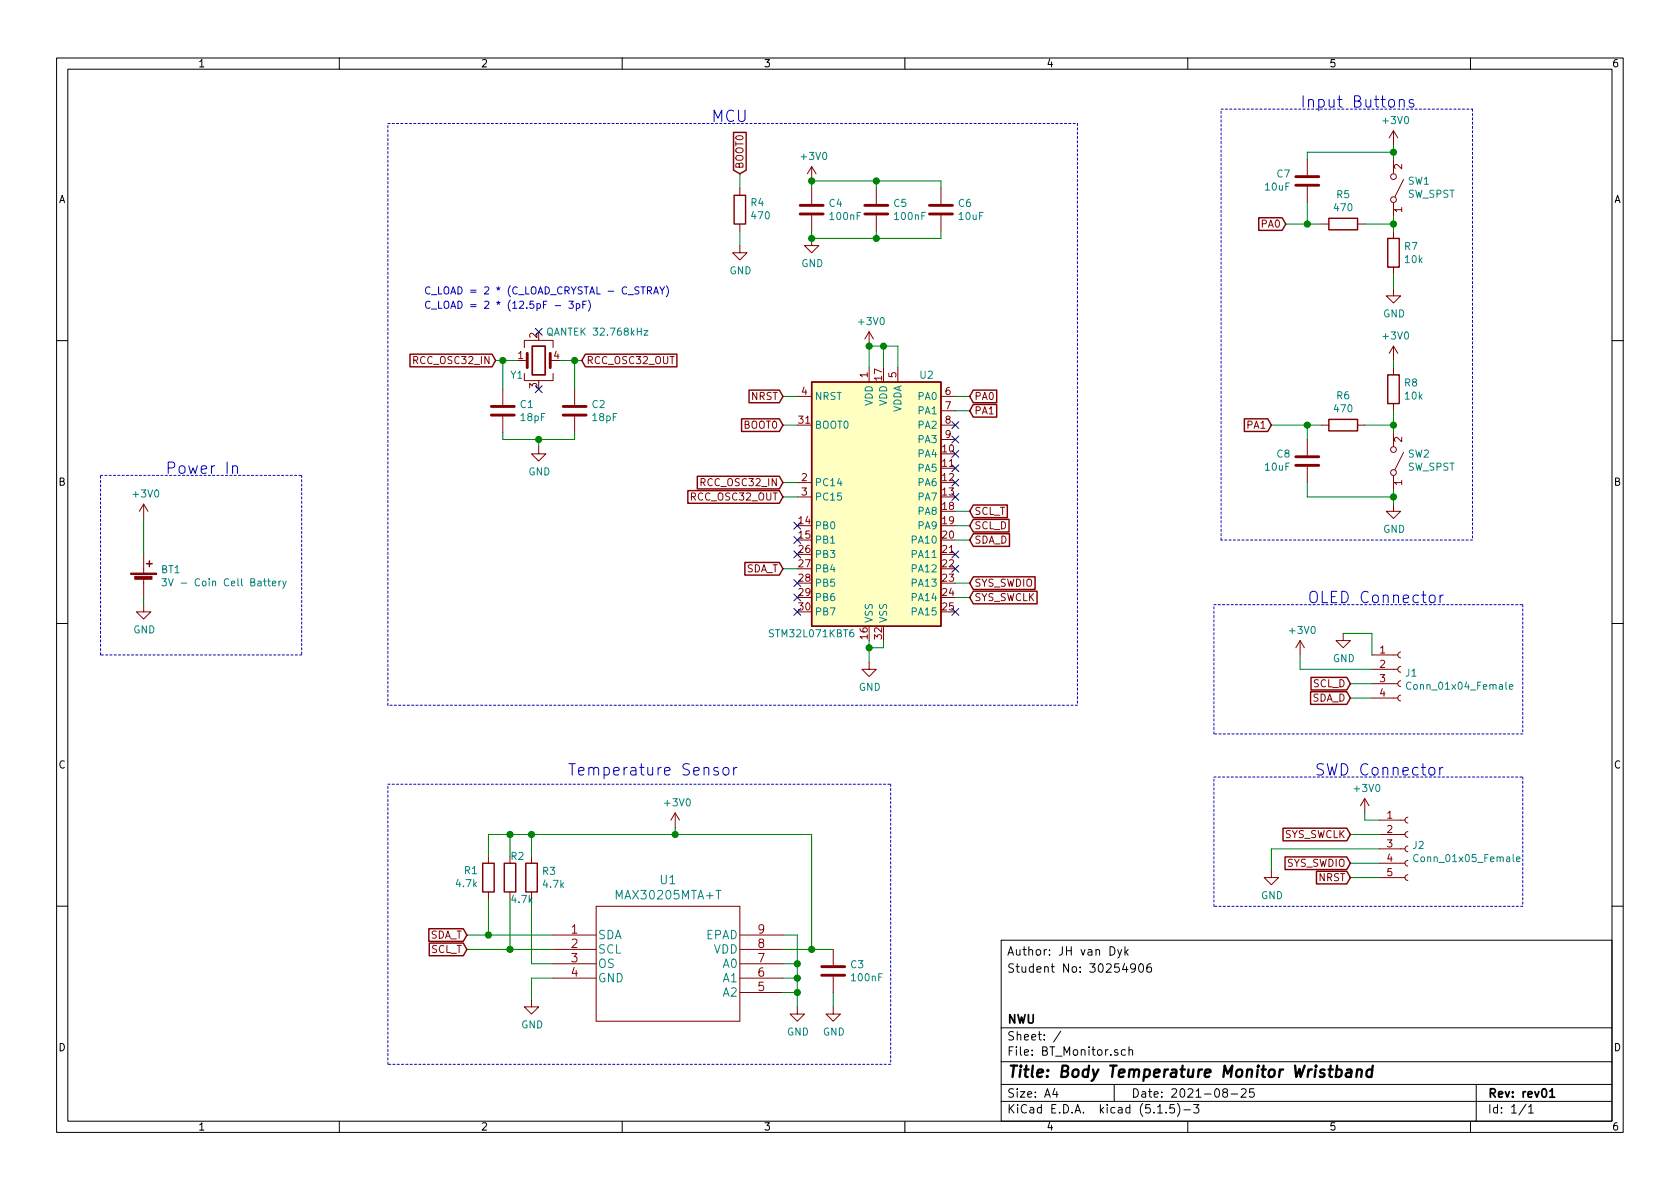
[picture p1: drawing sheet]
<svg xmlns="http://www.w3.org/2000/svg" width="297mm" height="210mm" viewBox="0 0 297 210" stroke-linecap="round" stroke-linejoin="round" font-family="sans-serif">
<g fill="none" stroke="#000" stroke-width=".18">
<path d="M10 10.3h277v189.9h-277zM12 12.2h273v186.1h-273zM60 10.3v1.9M110 10.3v1.9M160 10.3v1.9M210 10.3v1.9M260 10.3v1.9M10 60.2h2M285 60.2h2M10 110.3h2M285 110.3h2M10 160.2h2"/>
<path d="M177 166.3h108v32h-108zM196.3 167.4a.76 .76 0 0 1 .8 .8 .76 .76 0 0 1-.8 .7zM197.6 167.9l.4 1M198.3 167.9l-.5 1.4-.2 .1M198.9 167.4v1.5M199.1 168.3l.4 .6M199.5 167.9l-.6 .6M200.8 171.1l-.3 .3h-.3l-.3-.3v-.4l.2-.2 .4-.1 .2 .2a1.19 1.19 0 0 1-.2 1.3h-.4M201.5 170.6l.3-.2a.94 .94 0 0 1 0 1.5 .79 .79 0 0 1-.3-1.3zM203.5 170.4a.59 .59 0 0 0-.7 .7v.7l.2 .1 .6-.1v-.5l-.1-.2-.5-.1-.2 .3M285 160.2h2M60 198.3v1.9"/>
<path d="M110 198.3v1.9M160 198.3v1.9M177 194.8h108M177 191.8h108M177 187.8h108M177 181.8h108M186.5 192.5l-.4 1h1M186.8 193v1M187.6 182.3l-1.3 2M197 191.8v3M199 185.7l-.4-.1-.3 .3v.6l.3 .1 .4-.1M199.6 185.7l.2-.1 .4 .1 .1 .9"/>
<path d="M199.6 185.1v1.5M204.7 196.8h.8M206.2 196.7v.1M207.6 195.3h-.7l-.1 .7 .2-.1 .5 .1 .2 .2-.1 .5-.2 .1-.6-.1M208.2 195.1a1.71 1.71 0 0 1 0 2.3M209.3 196.3h1.2M210 198.3v1.9M211 195.3h1l-.5 .6 .4 .1v.7l-.2 .1-.7-.1M216.5 193.2l-.3-.3 .1-.2a.48 .48 0 0 1 .6-.1l.1 .2-.1 .3-.6 .1a.48 .48 0 0 0 0 .7l.2 .1 .5-.1v-.4l-.2-.3M217.7 193.5h1.1M219.5 192.7l.2-.2h.3l.3 .2v.3v.2l-.9 .8h.9M221.7 192.5h-.7l-.1 .7 .2-.1 .5 .1 .2 .2-.1 .5-.2 .1-.6-.1"/>
<path d="M260 198.3v1.9M261 191.8v6.5M269.8 195.2l-1.2 2M270.3 195.8l.4-.5v1.5M270.3 196.8h.8"/>
</g>
<path d="M274 193l.4-.5v1.5M274 194h.9" fill="none" stroke="#000" stroke-width=".3"/>
<path d="M236.3 189.2a.68 .68 0 0 1 .9 .1v.8a.66 .66 0 0 1-1 .2M238.2 189.2h.7l.1 .2-.2 1M239 189.6l-.7 .1a.4 .4 0 0 0-.4 .3 .4 .4 0 0 0 .3 .4l.7-.1M240 189.3a.5 .5 0 0 1 .8 .1l-.1 1M240 189.1l-.2 1.3M242.6 189.2a.68 .68 0 0 0-1 .3v.8l.3 .1 .6-.1M242.7 188.4l-.2 2" fill="none" stroke="#000" stroke-width=".41"/>
<g fill="none" stroke="#840000" stroke-width=".18">
<path d="M130.8 33.3v1.2M130.8 39.6v1.3M143.5 29.5l-.8 1.2M143.5 29.5v2.5M143.5 33.3v2.8M143.5 38.1v2.8M143.5 29.5l.8 1.2M154.9 33.3v2.8M154.9 38.1v2.8M166.4 33.3v2.8M166.4 38.1v2.8M231.1 28.2v2.8"/>
<path d="M231.1 33v2.8M233.7 39.6h1.2M240 39.6h1.3M246.4 23.1v2.5M246.4 28.2v2.5M246.4 35.8v2.5M246.4 23.1l-.8 1.3M246.4 23.1l.7 1.3M248.2 31.7l-1.6 3.1M130.8 43.4v1.3h1.3l-1.3 1.3-1.3-1.3h1.3M143.5 42.2v1.2h1.3l-1.3 1.3-1.3-1.3h1.3M153.7 58.7l-.8 1.2"/>
<path d="M153.7 58.7v2.5M153.7 58.7l.7 1.2M246.4 51v1.3h1.2l-1.2 1.3-1.3-1.3h1.3M246.4 40.9v1.3M246.4 47.2v1.3M88.9 68.8v2.8M88.9 73.7v2.7M92.7 66v1.3h5.1v-1.3M92.7 61.5v-1.3h5.1v1.3M92.7 63.7h.5M95.2 79v1.3h1.3l-1.3 1.2-1.2-1.2h1.2M97.3 63.7h.5"/>
<path d="M101.6 68.8v2.8M101.6 73.7v2.7M141 70.1h2.5M153.7 65v2.6M158.7 65v2.6M166.4 75.2h2.5M166.4 70.1h2.5M166.4 72.6h2.5M166.4 77.7h2.5M231.1 77.7v2.8M233.7 75.2h1.2M240 75.2h1.3"/>
<path d="M246.4 61.2v2.5M246.4 65v1.3M246.4 71.4v1.2M246.4 76.4v2.6M246.4 61.2l-.8 1.3M246.4 61.2l.7 1.3M25.4 89.1l-.8 1.3M25.4 89.1v2.6M25.4 98v3.3M25.4 89.1l.8 1.3M141 85.3h2.5M141 87.9h2.5"/>
<path d="M231.1 82.5v2.8M246.4 89.1v1.3h1.2l-1.2 1.3-1.3-1.3h1.3M246.4 84.1v2.5M248.2 80l-1.6 3.1M25.4 106.9v1.3h1.3l-1.3 1.3-1.3-1.3h1.3M25.4 102.4v3.3M153.7 117.1v1.3h1.2l-1.2 1.2-1.3-1.2h1.3M229.9 113.3l-.8 1.2M229.9 113.3v2.5M229.9 113.3l.7 1.2M237.5 112v1.3h1.3l-1.3 1.2-1.3-1.2h1.3M242.6 118.4h4.5"/>
<path d="M242.6 115.8h4.5M247.6 117.9l-.3 .1-.2 .3 .1 .4 .4 .2M247.6 115.3l-.3 .1-.2 .3 .1 .4 .4 .2M242.6 123.4h4.5M242.6 120.9h4.5M247.6 122.9l-.3 .1-.2 .4 .1 .3 .4 .2M247.6 120.4l-.3 .1-.2 .3 .1 .4 .4 .2M86.4 151.4v1.2M86.4 157.7v1.3M90.2 157.7v1.3M94 151.4v1.2M94 157.7v1.3"/>
<path d="M119.4 143.8l-.8 1.2M119.4 143.8v2.5M119.4 143.8l.7 1.2M224.8 153.9v1.3h1.3l-1.3 1.3-1.3-1.3h1.3M241.3 141.2l-.8 1.3M241.3 141.2v2.6M241.3 141.2l.8 1.3M243.8 155.2h4.6M243.8 152.6h4.6M243.8 150.1h4.6M243.8 147.6h4.6M243.8 145h4.6"/>
<path d="M248.9 154.7l-.3 .1-.2 .3 .1 .4 .4 .2M248.9 152.1l-.3 .1-.2 .4 .1 .4 .4 .2M248.9 149.6l-.3 .1-.2 .3 .1 .4 .4 .2M248.9 147.1l-.3 .1-.2 .3 .1 .4 .4 .2M248.9 144.5l-.3 .1-.2 .4 .1 .3 .4 .2M94 176.8v1.2h1.2l-1.2 1.3-1.3-1.3h1.3M97.8 165.3h7.6M97.8 167.9h7.6M97.8 170.4h7.6M97.8 173h7.6M105.4 160.3h25.4v20.3h-25.4zM130.8 165.3h7.6"/>
<path d="M130.8 167.9h7.6M130.8 170.4h7.6M130.8 173h7.6M130.8 175.5h7.6M141 178v1.3h1.2l-1.2 1.3-1.3-1.3h1.3M147.3 178v1.3h1.3l-1.3 1.3-1.3-1.3h1.3M147.3 167.9v2.8M147.3 172.7v2.8"/>
<circle cx="246.4" cy="35.3" r=".51"/>
<circle cx="246.4" cy="31.2" r=".51"/>
<circle cx="246.4" cy="79.5" r=".51"/>
<circle cx="246.4" cy="83.6" r=".51"/>
</g>
<g fill="none" stroke="#840000" stroke-width=".51">
<path d="M141.5 37.8h4M141.5 36.3h4M152.9 37.8h4.1M152.9 36.3h4.1M164.3 37.8h4.1M164.3 36.3h4.1M229.1 31.2h4.1M229.1 32.8h4.1M86.9 73.4h4M86.9 71.9h4M93.2 62.5v2.5M97.3 62.5v2.5"/>
<path d="M99.6 73.4h4M99.6 71.9h4M229.1 80.8h4.1M229.1 82.3h4.1M145.3 172.5h4.1M145.3 170.9h4.1"/>
</g>
<g fill="none" stroke="#008484" stroke-width=".18">
<path d="M96.9 58.2a.45 .45 0 0 1 .7 0 .88 .88 0 0 1-.2 1.1l-.4-.1a1.07 1.07 0 0 1-.1-1zM113.9 58.4h.7l-.7 .9h.7M28.6 102.3h.8l-.4 .5 .4 .1v.6l-.2 .1-.6-.1M29.8 102.3l.4 1.3 .4-1.3M48.2 103.2l.6-.1-.1-.3h-.4l-.1 .1v.7h.5M49.3 102.8v.8M49.7 102.8h-.3l-.1 .2M50 102.8l.3 .8M50.6 102.8l-.4 1.1-.2 .1M150.9 111.3l-.5 .2-.2 .4 .1 .6 .2 .1h.4l.1-.2-.1-.5-.4-.1-.3 .3M249.5 120.7a.6 .6 0 0 0-.9 .5 .6 .6 0 0 0 .6 .7l.3-.1M266.9 121.5l.6-.1-.1-.3h-.3l-.2 .1v.6h.5"/>
<path d="M250.7 151.2a.6 .6 0 0 0-.8 .5 .6 .6 0 0 0 .6 .7l.2-.2M268.1 151.9l.7-.1-.1-.2-.4-.1-.2 .2 .1 .6h.5"/>
</g>
<g fill="none" stroke="#840000" stroke-width=".25">
<path d="M129.7 23.4h2.2v6.7l-1.1 .6-1.1-.6zM129.8 34.5h2v5.1h-2zM222.6 38.5h4.1l.6 1.1-.6 1.1h-4.1zM234.9 38.6h5.1v2h-5.1zM245.4 42.2h2v5h-2zM72.5 62.6h14.5l.6 1.1-.6 1.2h-14.5zM103.5 62.6h16.2v2.3h-16.2l-.6-1.2zM131.1 74.1h6.7l.6 1.1-.6 1.1h-6.7zM132.4 69h5.4l.6 1.1-.6 1.1h-5.4zM143.5 67.6h22.9v43.1h-22.9zM172.1 69h4.1v2.2h-4.1l-.7-1.1zM172.1 71.5h4.1v2.3h-4.1l-.7-1.2z"/>
<path d="M220 74.1h4.2l.6 1.1-.6 1.1h-4.2zM234.9 74.2h5.1v2h-5.1zM245.4 66.3h2v5.1h-2zM25.9 99.7h1M26.4 99.2v1M121.6 86.8h16.2l.6 1.1-.6 1.1h-16.2zM123.3 84.2h14.5l.6 1.1-.6 1.2h-14.5zM131.7 99.5h6.1l.6 1.1-.6 1.1h-6.1zM172.1 91.8h6.3v2.3h-6.3l-.7-1.1zM172.1 94.4h6.4v2.2h-6.4l-.7-1.1zM172.1 89.3h6v2.2h-6l-.7-1.1zM172.1 104.5h11.3v2.3h-11.3l-.7-1.1z"/>
<path d="M172.1 102h10.9v2.2h-10.9l-.7-1.1zM231.8 119.8h6.3l.7 1.1-.7 1.1h-6.3zM231.7 122.3h6.4l.7 1.1-.7 1.2h-6.4zM85.3 152.6h2.1v5.1h-2.1zM89.2 152.6h2v5.1h-2zM93 152.6h2v5.1h-2zM226.8 146.5h11.3l.7 1.1-.7 1.1h-11.3zM227.2 151.5h10.9l.7 1.1-.7 1.2h-10.9zM232.8 154.1h5.3l.7 1.1-.7 1.1h-5.3zM75.8 164.2h6.1l.6 1.1-.6 1.2h-6.1zM75.9 166.8h6l.6 1.1-.6 1.1h-6z"/>
</g>
<path d="M94.1 61.2h2.3v5.1h-2.3z" fill="none" stroke="#840000" stroke-width=".3"/>
<g fill="#840000" stroke="#840000" stroke-width=".18">
<path d="M23.1 101.3h4.6v.3h-4.6z"/>
<path d="M23.8 101.9h3.1v.5h-3.1z"/>
</g>
<path d="M143.5 67.6h22.9v43.1h-22.9z" fill="#ffffc2" stroke="#ffffc2" stroke-width=".18"/>
<g fill="none" stroke="#0000c2" stroke-width=".18" stroke-dasharray=".4 .4">
<path d="M215.9 19.3h44.4M260.3 19.3v76.2M68.6 21.8h121.9M190.5 21.8v102.9M17.8 84.1h35.5M53.3 84.1v31.7M215.9 95.5v-76.2M260.3 95.5h-44.4M17.8 115.8v-31.7M53.3 115.8h-35.5M214.6 106.9h54.6M269.2 106.9v22.9"/>
<path d="M68.6 124.7v-102.9M68.6 138.7h88.9M157.5 138.7v49.5M190.5 124.7h-121.9M214.6 129.8v-22.9M214.6 137.4h54.6M269.2 129.8h-54.6M269.2 137.4v22.9M214.6 160.3v-22.9M269.2 160.3h-54.6M68.6 188.2v-49.5M157.5 188.2h-88.9"/>
</g>
<g fill="none" stroke="#008400" stroke-width=".18">
<path d="M130.8 30.7v2.6M143.5 33.3v-1.3h22.9v1.3M154.9 32v1.3M227.3 39.6h6.4M231.1 35.8v3.8M241.3 39.6h5.1M246.4 26.9h-15.3v1.3M246.4 25.6v2.6M246.4 38.3v2.6M130.8 40.9v2.5M143.5 40.9v1.3h22.9v-1.3M154.9 40.9v1.3"/>
<path d="M246.4 48.5v2.5M87.6 63.7h3.8M88.9 63.7v5.1M88.9 76.4v1.3h12.7v-1.3M95.2 77.7v1.3M99.1 63.7h3.8M101.6 63.7v5.1M138.4 75.2h2.6M138.4 70.1h2.6M153.7 65v-3.8h5v3.8M156.2 61.2v3.8M168.9 70.1h2.5"/>
<path d="M168.9 72.6h2.5M224.8 75.2h8.9M231.1 75.2v2.5M241.3 75.2h5.1M246.4 63.7v1.3M246.4 72.6v3.8M25.4 91.7v6.3M138.4 85.3h2.6M138.4 87.9h2.6M168.9 95.5h2.5M168.9 93h2.5M168.9 90.4h2.5"/>
<path d="M231.1 85.3v2.6h15.3M246.4 86.6v2.5M25.4 105.7v1.2M138.4 100.6h2.6M153.7 113.3v3.8M156.2 113.3v1.2h-2.5M168.9 105.7h2.5M168.9 103.1h2.5M229.9 115.8v2.6h12.7M237.5 112h5.1v3.8M238.8 123.4h3.8M238.8 120.9h3.8"/>
<path d="M86.4 151.4v-3.8h57.1v20.3M86.4 159v6.3M90.2 147.6v3.8M90.2 159v8.9M94 147.6v3.8M94 159v11.4h3.8M119.4 146.3v1.3M238.8 155.2h5M238.8 147.6h5M238.8 152.6h5M241.3 143.8v1.2h2.5M243.8 150.1h-19v3.8"/>
<path d="M82.5 165.3h15.3M82.5 167.9h15.3M97.8 173h-3.8v3.8M138.4 165.3h2.6v12.7M138.4 167.9h8.9M138.4 170.4h2.6M138.4 175.5h2.6M138.4 173h2.6M147.3 175.5v2.5"/>
</g>
<g fill="none" stroke="#0000c2" stroke-width=".18">
<path d="M247.4 17.8a.52 .52 0 0 1 .8-.1l.1 1.2M247.4 17.6v1.3M249.9 17.7l-.2-.1-.5 .1v.5a.74 .74 0 0 1 .8 .4l-.1 .2-.2 .1-.6-.1M98.1 54h1M100.6 53.3h.8l-.5 .4 .4 .2 .1 .4-.3 .2-.5-.1M101.9 53.7h.4l.2 .2-.1 .6h-.5M101.9 53.7v1.3M103 53.9h.5M103.7 53.3h-.7v1.2M104 53.1a1.4 1.4 0 0 1 0 1.9M114.5 51.4l.6-.1 .1-.2-.1-.3-.1-.1h-.5v1.3M114.8 51.4l.4 .6"/>
<path d="M115.6 52l.4-1.3 .4 1.3M115.7 51.6h.6M116.7 50.7l.4 .7 .4-.7M117.1 51.4v.6M117.8 50.5a1.4 1.4 0 0 1 0 2M41.1 82.6a.52 .52 0 0 1 .8-.1l.1 1.2M41.1 82.4v1.3M252.9 105.3a.54 .54 0 0 1 .8 .3v.6a.54 .54 0 0 1-.5 .4 .54 .54 0 0 1-.5-.4v-.6zM254.6 105.2v1.4M255.2 105.2l-.4 .1-.2 .3M126.9 135.8a.48 .48 0 0 0-.7 .2l.1 .3a.68 .68 0 0 1 .8 .4l-.3 .4-.6-.1M127.9 135.9a.55 .55 0 0 1 .6-.2 .55 .55 0 0 1 .4 .4v.6a.55 .55 0 0 1-.6 .4 .55 .55 0 0 1-.5-.4z"/>
<path d="M129.7 135.7v1.4M130.3 135.7l-.4 .1-.2 .3M252.7 135.9a.55 .55 0 0 1 .6-.2 .55 .55 0 0 1 .4 .4v.6a.55 .55 0 0 1-.5 .4 .55 .55 0 0 1-.6-.4zM254.6 135.7v1.4M255.1 135.7l-.4 .1-.1 .3"/>
</g>
<g fill="#008400" stroke="#008400" stroke-width=".25">
<circle cx="119.4" cy="147.6" r=".51"/>
<circle cx="246.4" cy="75.2" r=".51"/>
<circle cx="246.4" cy="26.9" r=".51"/>
<circle cx="231.1" cy="39.6" r=".51"/>
<circle cx="246.4" cy="39.6" r=".51"/>
<circle cx="90.2" cy="167.9" r=".51"/>
<circle cx="86.4" cy="165.3" r=".51"/>
<circle cx="141" cy="170.4" r=".51"/>
<circle cx="141" cy="175.5" r=".51"/>
<circle cx="141" cy="173" r=".51"/>
<circle cx="246.4" cy="87.9" r=".51"/>
<circle cx="143.5" cy="167.9" r=".51"/>
<circle cx="94" cy="147.6" r=".51"/>
<circle cx="90.2" cy="147.6" r=".51"/>
<circle cx="153.7" cy="61.2" r=".51"/>
<circle cx="143.5" cy="32" r=".51"/>
<circle cx="156.2" cy="61.2" r=".51"/>
<circle cx="153.7" cy="114.5" r=".51"/>
<circle cx="143.5" cy="42.2" r=".51"/>
<circle cx="154.9" cy="32" r=".51"/>
<circle cx="154.9" cy="42.2" r=".51"/>
<circle cx="88.9" cy="63.7" r=".51"/>
<circle cx="101.6" cy="63.7" r=".51"/>
<circle cx="95.3" cy="77.7" r=".51"/>
<circle cx="231.1" cy="75.2" r=".51"/>
</g>
<g fill="none" stroke="#000084" stroke-width=".18">
<path d="M94.6 58.1l1.3 1.2M95.9 58.1l-1.3 1.2M94.6 68.2l1.3 1.2M95.9 68.2l-1.3 1.2M168.3 79.6l1.2 1.3M168.3 77.1l1.2 1.2M168.3 74.6l1.2 1.2M169.5 79.6l-1.2 1.3M169.5 77.1l-1.2 1.2M169.5 74.6l-1.2 1.2M140.4 97.4l1.2 1.2M140.4 94.9l1.2 1.2"/>
<path d="M140.4 92.3l1.2 1.3M141.6 97.4l-1.2 1.2M141.6 94.9l-1.2 1.2M141.6 92.3l-1.2 1.3M168.3 82.2l1.2 1.2M168.3 100l1.2 1.2M168.3 97.4l1.2 1.2M168.3 87.3l1.2 1.2M168.3 84.7l1.2 1.2M169.5 82.2l-1.2 1.2M169.5 100l-1.2 1.2M169.5 97.4l-1.2 1.2"/>
<path d="M169.5 87.3l-1.2 1.2M169.5 84.7l-1.2 1.2M140.4 105l1.2 1.3M140.4 107.6l1.2 1.2M140.4 102.5l1.2 1.2M141.6 105l-1.2 1.3M141.6 107.6l-1.2 1.2M141.6 102.5l-1.2 1.2M168.3 107.6l1.2 1.2M169.5 107.6l-1.2 1.2"/>
</g>
<g font-size="2.8" fill="#0000c2">
<text x="125.7" y="21.6">MCU</text>
<text x="229.9" y="19">Input Buttons</text>
<text x="29.2" y="83.8">Power In</text>
<text x="231.1" y="106.7">OLED Connector</text>
<text x="100.3" y="137.2">Temperature Sensor</text>
<text x="232.4" y="137.2">SWD Connector</text>
</g>
<text font-size="2.8" x="178" y="190.5">Title: Body Temperature Monitor Wristband</text>
<g font-size="2.1" fill="#008484">
<text x="109.2" y="159">MAX30205MTA+T</text>
<text x="116.8" y="156.4">U1</text>
<text x="105.7" y="166.1">SDA</text>
<text x="124.8" y="166.1">EPAD</text>
<text x="105.7" y="168.6">SCL</text>
<text x="105.7" y="171.2">OS</text>
<text x="105.7" y="173.7">GND</text>
<text x="126.2" y="168.6">VDD</text>
<text x="127.9" y="173.7">A1</text>
<text x="127.9" y="171.2">A0</text>
<text x="127.9" y="176.2">A2</text>
</g>
<g font-size="2.1" fill="#840000">
<text x="101" y="165.1">1</text>
<text x="101" y="167.6">2</text>
<text x="134" y="167.6">8</text>
<text x="134" y="165.1">9</text>
<text x="101" y="170.2">3</text>
<text x="101" y="172.7">4</text>
<text x="134" y="172.7">6</text>
<text x="134" y="170.2">7</text>
<text x="134" y="175.3">5</text>
</g>
<g font-size="2.1">
<text x="178" y="172">Student No: 30254906</text>
<text x="178" y="169">Author: JH van Dyk</text>
<text x="178" y="184">Sheet: /</text>
<text x="178" y="181">NWU</text>
<text x="178" y="186.7">File: BT_Monitor.sch</text>
<text x="178" y="196.9">KiCad E.D.A. kicad (5.1.5)-3</text>
<text x="178" y="194.1">Size: A4</text>
<text x="200" y="194.1">Date: 2021-08-25</text>
<text x="263" y="194.1">Rev: rev01</text>
<text x="263" y="196.9">Id: 1/1</text>
</g>
<g font-size="1.8">
<text x="35" y="11.9">1</text>
<text x="85" y="11.9">2</text>
<text x="135" y="11.9">3</text>
<text x="185" y="11.9">4</text>
<text x="235" y="11.9">5</text>
<text x="285" y="11.9">6</text>
<text x="10.4" y="35.9">A</text>
<text x="285.4" y="35.9">A</text>
<text x="10.4" y="85.9">B</text>
<text x="285.4" y="85.9">B</text>
<text x="10.4" y="135.9">C</text>
<text x="285.4" y="135.9">C</text>
<text x="10.4" y="185.9">D</text>
<text x="285.4" y="185.9">D</text>
<text x="35" y="199.9">1</text>
<text x="85" y="199.9">2</text>
<text x="135" y="199.9">3</text>
<text x="185" y="199.9">4</text>
<text x="235" y="199.9">5</text>
<text x="285" y="199.9">6</text>
</g>
<g font-size="1.8" fill="#008484">
<text x="244.7" y="21.9">+3V0</text>
<text x="141.8" y="28.3">+3V0</text>
<text x="223.8" y="33.7">10uF</text>
<text x="225.8" y="31.4">C7</text>
<text x="236.4" y="35">R5</text>
<text x="248.9" y="35">SW_SPST</text>
<text x="249" y="32.7">SW1</text>
<text x="132.8" y="36.5">R4</text>
<text x="133" y="38.8">470</text>
<text x="146.6" y="36.6">C4</text>
<text x="146.9" y="38.9">100nF</text>
<text x="158.1" y="36.6">C5</text>
<text x="158.3" y="38.9">100nF</text>
<text x="169.5" y="36.6">C6</text>
<text x="169.6" y="38.9">10uF</text>
<text x="236" y="37.4">470</text>
<text x="141.7" y="47.2">GND</text>
<text x="248.4" y="44.2">R7</text>
<text x="248.5" y="46.5">10k</text>
<text x="129" y="48.5">GND</text>
<text x="97.4" y="59.4">QANTEK 32.768kHz</text>
<text x="152" y="57.5">+3V0</text>
<text x="244.6" y="56.1">GND</text>
<text x="244.7" y="60">+3V0</text>
<text x="90.3" y="67">Y1</text>
<text x="144" y="70.7">NRST</text>
<text x="154.3" y="71.8" transform="rotate(-90 154.3 71.8)">VDD</text>
<text x="156.8" y="71.8" transform="rotate(-90 156.8 71.8)">VDD</text>
<text x="162.4" y="70.7">PA0</text>
<text x="162.7" y="67">U2</text>
<text x="236.4" y="70.6">R6</text>
<text x="248.4" y="68.3">R8</text>
<text x="248.5" y="70.7">10k</text>
<text x="92" y="72.2">C1</text>
<text x="92.2" y="74.5">18pF</text>
<text x="104.7" y="72.2">C2</text>
<text x="104.9" y="74.5">18pF</text>
<text x="144" y="75.8">BOOT0</text>
<text x="159.4" y="73.1" transform="rotate(-90 159.4 73.1)">VDDA</text>
<text x="162.4" y="73.3">PA1</text>
<text x="162.4" y="75.8">PA2</text>
<text x="236" y="72.9">470</text>
<text x="162.4" y="78.4">PA3</text>
<text x="162.4" y="80.9">PA4</text>
<text x="162.4" y="83.4">PA5</text>
<text x="223.8" y="83.2">10uF</text>
<text x="225.8" y="80.9">C8</text>
<text x="248.9" y="83.2">SW_SPST</text>
<text x="249" y="80.9">SW2</text>
<text x="23.7" y="88">+3V0</text>
<text x="93.4" y="84.1">GND</text>
<text x="144" y="86">PC14</text>
<text x="144" y="88.5">PC15</text>
<text x="162.4" y="86">PA6</text>
<text x="162.4" y="88.5">PA7</text>
<text x="144" y="93.6">PB0</text>
<text x="162.4" y="91.1">PA8</text>
<text x="162.4" y="93.6">PA9</text>
<text x="244.6" y="94.2">GND</text>
<text x="28.5" y="101.4">BT1</text>
<text x="144" y="96.1">PB1</text>
<text x="144" y="98.7">PB3</text>
<text x="144" y="101.2">PB4</text>
<text x="161.4" y="96.1">PA10</text>
<text x="161.4" y="98.7">PA11</text>
<text x="161.4" y="101.2">PA12</text>
<text x="30.9" y="103.7">3V - Coin Cell Battery</text>
<text x="144" y="103.8">PB5</text>
<text x="144" y="106.3">PB6</text>
<text x="161.4" y="103.8">PA13</text>
<text x="161.4" y="106.3">PA14</text>
<text x="23.6" y="112">GND</text>
<text x="136.3" y="112.7">STM32L071KBT6</text>
<text x="144" y="108.8">PB7</text>
<text x="154.3" y="110.2" transform="rotate(-90 154.3 110.2)">VSS</text>
<text x="156.8" y="110.2" transform="rotate(-90 156.8 110.2)">VSS</text>
<text x="161.4" y="108.8">PA15</text>
<text x="228.2" y="112.1">+3V0</text>
<text x="235.7" y="117.1">GND</text>
<text x="248.6" y="119.7">J1</text>
<text x="151.8" y="122.2">GND</text>
<text x="249.4" y="122">Conn_01x04_Female</text>
<text x="117.7" y="142.6">+3V0</text>
<text x="239.6" y="140">+3V0</text>
<text x="82.1" y="154.6">R1</text>
<text x="90.4" y="152.1">R2</text>
<text x="96" y="154.7">R3</text>
<text x="249.8" y="150.1">J2</text>
<text x="250.6" y="152.4">Conn_01x05_Female</text>
<text x="80.7" y="156.9">4.7k</text>
<text x="90.6" y="159.7">4.7k</text>
<text x="96.1" y="157">4.7k</text>
<text x="223" y="159">GND</text>
<text x="150.4" y="171.2">C3</text>
<text x="150.7" y="173.5">100nF</text>
<text x="92.2" y="181.9">GND</text>
<text x="139.1" y="183.1">GND</text>
<text x="145.5" y="183.1">GND</text>
</g>
<g font-size="1.8" fill="#840000">
<text x="131.4" y="29.9" transform="rotate(-90 131.4 29.9)">BOOT0</text>
<text x="247.9" y="29.9" transform="rotate(-90 247.9 29.9)">2</text>
<text x="223.1" y="40.3">PA0</text>
<text x="247.9" y="37.6" transform="rotate(-90 247.9 37.6)">1</text>
<text x="95" y="59.8" transform="rotate(-90 95 59.8)">2</text>
<text x="73.5" y="64.4">RCC_OSC32_IN</text>
<text x="91.6" y="63.5">1</text>
<text x="97.9" y="63.5">4</text>
<text x="103.7" y="64.4">RCC_OSC32_OUT</text>
<text x="95" y="68.7" transform="rotate(-90 95 68.7)">3</text>
<text x="132.8" y="70.7">NRST</text>
<text x="141.8" y="69.8">4</text>
<text x="153.4" y="66.8" transform="rotate(-90 153.4 66.8)">1</text>
<text x="156" y="67.3" transform="rotate(-90 156 67.3)">17</text>
<text x="158.5" y="66.8" transform="rotate(-90 158.5 66.8)">5</text>
<text x="167.2" y="69.8">6</text>
<text x="172.2" y="70.7">PA0</text>
<text x="131.5" y="75.8">BOOT0</text>
<text x="141.3" y="74.9">31</text>
<text x="167.2" y="72.4">7</text>
<text x="167.2" y="74.9">8</text>
<text x="167.2" y="77.5">9</text>
<text x="172.2" y="73.3">PA1</text>
<text x="220.6" y="75.8">PA1</text>
<text x="166.7" y="80">10</text>
<text x="166.7" y="82.5">11</text>
<text x="247.9" y="78.2" transform="rotate(-90 247.9 78.2)">2</text>
<text x="122.3" y="88.5">RCC_OSC32_OUT</text>
<text x="124.3" y="86">RCC_OSC32_IN</text>
<text x="141.8" y="85.1">2</text>
<text x="141.8" y="87.6">3</text>
<text x="166.7" y="85.1">12</text>
<text x="166.7" y="87.6">13</text>
<text x="247.9" y="85.8" transform="rotate(-90 247.9 85.8)">1</text>
<text x="141.3" y="92.7">14</text>
<text x="141.3" y="95.2">15</text>
<text x="166.7" y="95.2">20</text>
<text x="166.7" y="90.2">18</text>
<text x="166.7" y="92.7">19</text>
<text x="172.2" y="93.6">SCL_D</text>
<text x="172.2" y="91.1">SCL_T</text>
<text x="131.9" y="101.2">SDA_T</text>
<text x="141.3" y="97.8">26</text>
<text x="141.3" y="100.3">27</text>
<text x="166.7" y="97.8">21</text>
<text x="166.7" y="100.3">22</text>
<text x="172.2" y="96.1">SDA_D</text>
<text x="141.3" y="102.9">28</text>
<text x="141.3" y="105.4">29</text>
<text x="141.3" y="107.9">30</text>
<text x="166.7" y="102.9">23</text>
<text x="166.7" y="105.4">24</text>
<text x="166.7" y="107.9">25</text>
<text x="172.2" y="106.3">SYS_SWCLK</text>
<text x="172.2" y="103.8">SYS_SWDIO</text>
<text x="153.4" y="113" transform="rotate(-90 153.4 113)">16</text>
<text x="156" y="113" transform="rotate(-90 156 113)">32</text>
<text x="244" y="115.6">1</text>
<text x="244" y="118.1">2</text>
<text x="232" y="124.1">SDA_D</text>
<text x="232.2" y="121.5">SCL_D</text>
<text x="244" y="120.6">3</text>
<text x="244" y="123.2">4</text>
<text x="227" y="148.2">SYS_SWCLK</text>
<text x="245.3" y="144.8">1</text>
<text x="245.3" y="147.3">2</text>
<text x="245.3" y="149.9">3</text>
<text x="227.5" y="153.3">SYS_SWDIO</text>
<text x="233.1" y="155.8">NRST</text>
<text x="245.3" y="152.4">4</text>
<text x="245.3" y="154.9">5</text>
<text x="76" y="166">SDA_T</text>
<text x="76.1" y="168.5">SCL_T</text>
</g>
<g font-size="1.8" fill="#0000c2">
<text x="74.9" y="52.1">C_LOAD = 2 * (C_LOAD_CRYSTAL - C_STRAY)</text>
<text x="74.9" y="54.6">C_LOAD = 2 * (12.5pF - 3pF)</text>
</g>
</svg>
